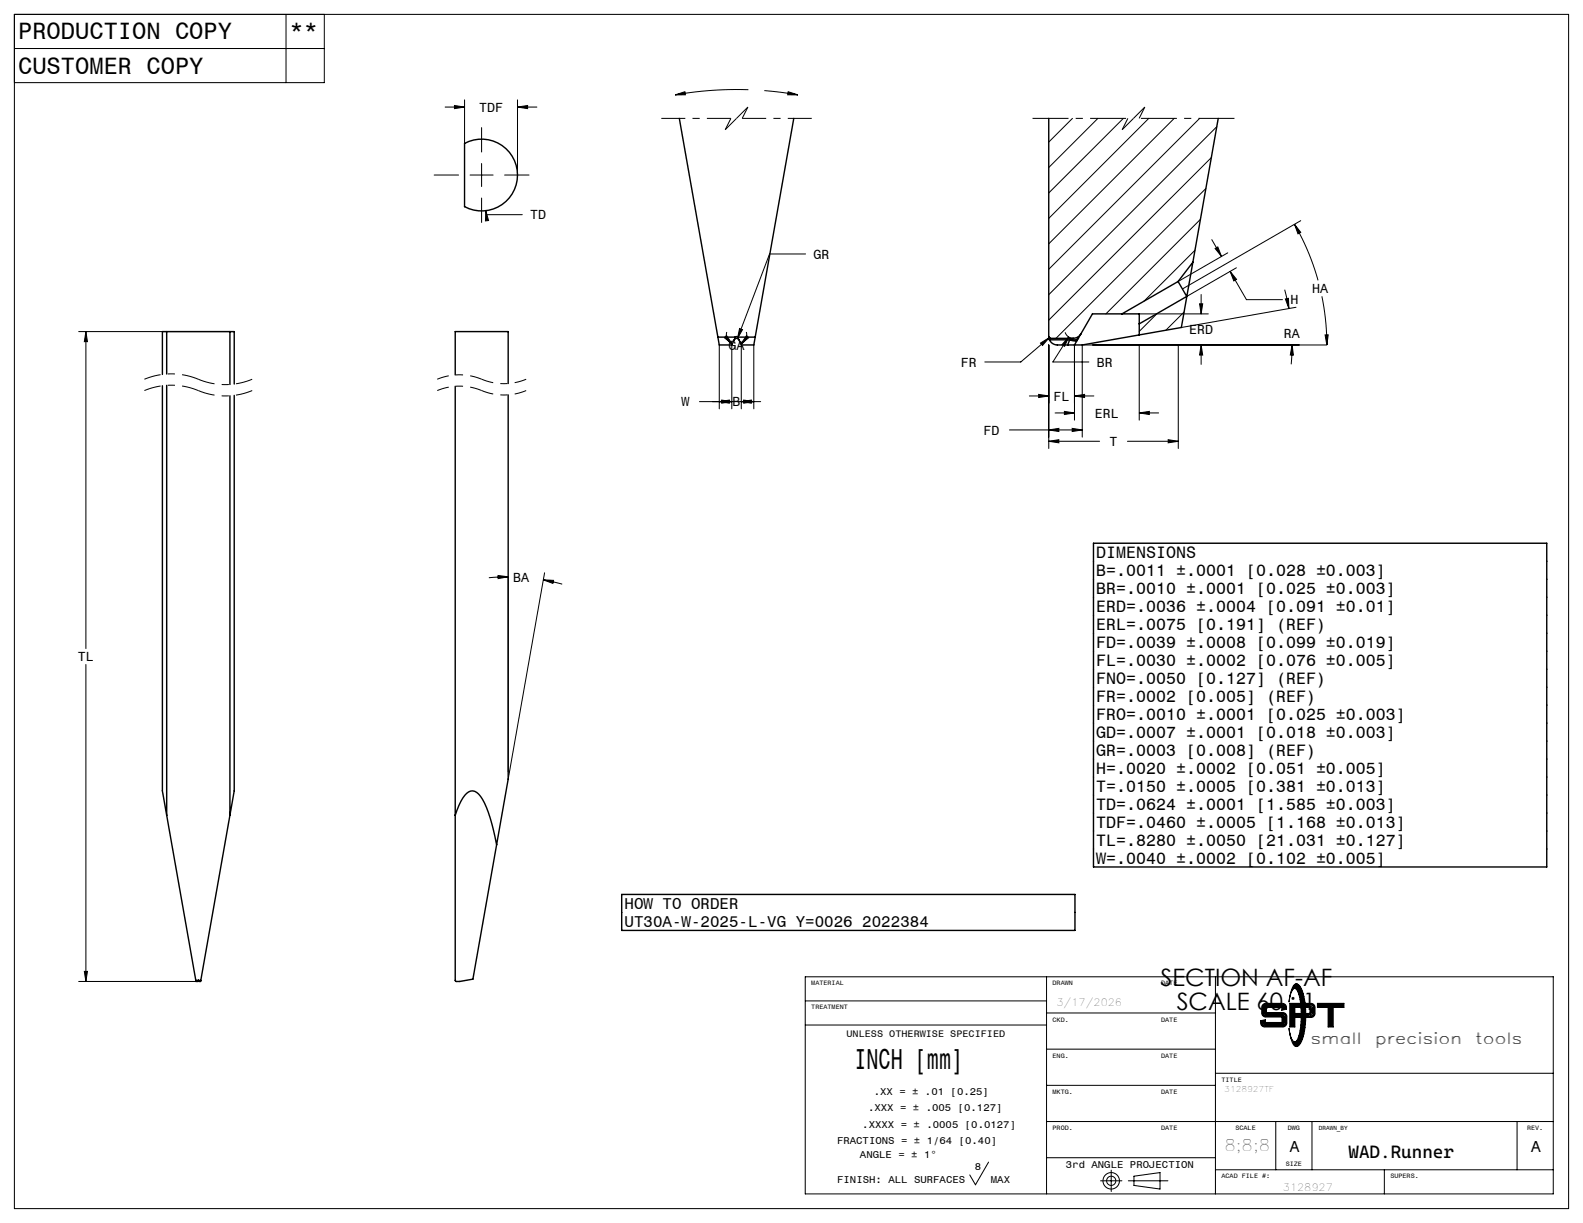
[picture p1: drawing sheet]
<svg xmlns="http://www.w3.org/2000/svg" width="279mm" height="216mm" viewBox="0 0 279 216" stroke-linecap="round" stroke-linejoin="round" font-family="sans-serif">
<g fill="none" stroke="#000" stroke-width=".25">
<path d="M82 25.3a6.3 6.3 0 0 1 9.3 5.6 6.3 6.3 0 0 1-9.3 5.6zM119.9 20.9l6.8 38.6M140.1 20.9l-6.8 38.6M185.1 20.9v38.5M215 20.9l-4.5 25.4M29.4 58.5h-.7v7.6M29.4 58.5v7.5M29.4 58.5h11.2M40.6 58.5h.7v9.3M40.6 58.5v9.4M126.7 59.5l.3 1.4h2.2l.4-1M126.7 59.5h3.1"/>
<path d="M129.8 59.5l-.2 .4a.46 .46 0 0 1 .8 0l-.2-.4M133.3 59.5l-3.3-.1-.2 .1M133.3 59.5l-.3 1.4h-2.2l-.4-1M185.1 59.4l.1 .5 .2-.2M185.1 59.4l.3 .3M185.2 59.9v.1M185.2 60l.4 .5 .7 .4h2.2M185.2 60h3.6M185.4 59.7h4M188.8 60l-.3 .9M188.8 60a1.58 1.58 0 0 0 1.3 .1M189 59.9l-.2 .1"/>
<path d="M189.4 59.7l-.4 .2M190.3 59.7a1.1 1.1 0 0 1-1.3 .2M190.4 59.7l-.8 1.2M190.8 59a1.53 1.53 0 0 1-1.4 .7M198 55.4h-5.2l-2.4 4.3M198 55.4h3.1v1.8M201.1 57.2v1.9M207.9 49.7l1.6 2.6M207.9 49.7l-9.9 5.7M209.5 52.3l-8.4 4.9M209.5 52.3l-1 5.5-17.5 3.1h-1.4M209.5 52.3h.1"/>
<path d="M210.5 46.3l-1 6M210.5 46.3l-2.6 3.4M28.7 68.1v71.5l.7 4.3M29.4 68v75.9M40.6 69.9v74M41.3 69.8v69.8l-.7 4.3M80.3 66.2v-7.7h9.4v9.2M80.3 68.2v104.9l.2 .1 .6 .1 2.4-.4 4.2-23.8M89.7 69.7v67.8l-2 11.6M188.5 60.9h1.1M193 95.9h80v57.1h-80zM29.4 143.9l5.2 29.2"/>
<path d="M40.6 143.9l-5.2 29.2M80.3 143.9l1-2.4a2.66 2.66 0 0 1 2.1-1.9 3.2 3.2 0 0 1 2.1 2.2l1.3 3.6 .9 3.7M109.7 157.9h80v6.3h-80zM34.6 173.1v.2h.3v-.2M34.6 173.1h.4M35 173.1h.1M35 173.1h-.1M35 173.1h.4M35.4 173.1v.2h-.3v-.2"/>
</g>
<g fill="none" stroke="#000" stroke-width=".18">
<path d="M2.5 8.6h54.7M2.5 2.5h274.4v210.9h-274.4zM50.5 2.5v12.1M57.2 2.5v12.1h-54.7M78.6 18.9h3.4M80.2 18.6l1.8 .3-1.8 .3zM82 17.6v7.7M91.3 18.9l1.8-.3v.6zM91.3 17.6v13.3M91.3 18.9h3.5M119.2 16.7l1.7-.5 .1 .5zM132.1 15.8a62.4 62.4 0 0 0-12.9 .9"/>
<path d="M134.9 16l5.9 .7M139.1 16.2l1.7 .5h-1.8zM76.6 30.9h4.3M83 30.9h4M85 22.5v4.3M85 28.9v4M85 35v4.3M85.7 37.2l.1 .7h6.4M85.7 37.2l.5 1.7-.5 .1zM89.1 30.9h4.3M189.3 20.9l-4.2 4.2M193.8 20.9l-8.7 8.7"/>
<path d="M198.3 20.9l-13.2 13.2M202.8 20.9l-17.7 17.7M207.2 20.9l-22.1 22.1M211.7 20.9l-26.6 26.6M211.9 38.7l-16.7 16.7M212.8 33.3l-26.4 26.4M213.8 27.8l-28.7 28.7M214.8 22.4l-29.7 29.6M228.5 39.6l1.1 1.4-.5 .3zM228.5 39.6a42.6 42.6 0 0 1 4.1 9.9M229.6 39l-20.9 12M13.9 58.5h27.4"/>
<path d="M15.2 58.5v56M15.2 58.5l.2 1.8h-.5zM127.8 59.6l.4-.4 1 1.5zM128.3 58.6a1.8 1.8 0 0 0 .9 2.1M130.5 58l.5 .2-.8 1.6zM131.7 58.6a1.8 1.8 0 0 1-.9 2.1M131.8 59.2l.4 .4-1.4 1.1zM142.2 44.8h-6.4l-5.6 15M185.2 59.6l-5 4.3h-6.4M188 58.7a1.52 1.52 0 0 0 1.4 1M188.6 59.5l-.7 1.6-.5-.3zM188.6 59.5l-2.8 4.4h6.4"/>
<path d="M201.1 55.4h12.2M204.2 55.4l-3.1 3.1M209 55.1l-3.2 3.2M210.9 44.2l-9 9M211.7 53.6h.6l-.3 1.8zM212 52v3.4M213.9 42.3l1.7 3M214.5 43.9l.4-.3 .7 1.7zM216.7 44.6l-8.8 5.1M217.1 47.9l2.9 5h6.4M217.1 47.9l1.1 1.4-.4 .3zM218.2 47.3l-8.7 5"/>
<path d="M226.7 51.1l.8 3.4M226.9 52.8l.5-.1 .1 1.8zM228.7 54.2l-20.2 3.6M233.3 52.3a42.6 42.6 0 0 1 .9 8.6M233.9 59.1h.5l-.2 1.8zM123.5 70.9h10.8M127 70.9l1.7-.3v.6zM127 60.9v11.3M127.4 70.6l1.8 .3-1.8 .3zM129.2 60.9v11.3M130.8 70.9l1.8-.3v.6zM130.8 60.9v11.3"/>
<path d="M131.3 70.6l1.7 .3-1.7 .3zM133 60.9v11.3M178.2 75.9h12.8M181.7 69.9h3.4M183.3 69.6l1.8 .3-1.8 .3zM183.6 60.6l1.6-1-1.2 1.4zM185.1 60.9v18.3M185.1 77.9h9M185.1 75.9l1.8-.3v.6zM185.1 77.9l1.8-.3v.6zM186.2 72.9h3.4M187.9 72.6l1.7 .3-1.7 .3z"/>
<path d="M189.2 75.6l1.8 .3-1.8 .3zM189.6 60.9v13.3M189.6 69.9h3.5M189.6 69.9l1.8-.3v.6zM199 77.9h9M201.1 60.9v13.3M201.1 72.9h3.4M201.1 72.9l1.8-.3v.6zM206.2 77.6l1.8 .3-1.8 .3zM208 60.9v18.3M212 60.9v3.4M212 60.9l.3 1.8h-.6z"/>
<path d="M228.1 60.9l.2 1.8h-.6zM228.1 60.9l-.2 3.4M234.2 60.9h-43.2v16.3M15.2 117.3v56M87.9 101.6l1.8 .2-1.8 .3zM89.7 101.8v34.5M89.7 101.8l-3.4 .2M95.9 102.4l1.8 .1-.1 .5zM95.9 102.4l3.3 .7M96.1 101.1l-6.4 36.4M13.9 173.3h21.1M14.9 171.5h.5l-.2 1.8z"/>
<path d="M142.1 172.4h132.1v38.4h-132.1zM142.1 176.7h42.6M184.7 172.4v38.4M184.7 178.8h29.8M214.5 172.4v38.4M222.9 177.3l.5-.2h2.9a.79 .79 0 0 1 .8 1l-.9 .2v-.5h-2.7v.9h2.9a.72 .72 0 0 1 .7 .8v1.1a.72 .72 0 0 1-.7 .7h-3.2a.72 .72 0 0 1-.7-.7v-.4l.8-.2v.5h3v-1h-2.9a.72 .72 0 0 1-.7-.7v-1.1zM223 177.4l.4-.1h2.9a.61 .61 0 0 1 .6 .7l-.5 .2v-.5h-3v1.2h3a.58 .58 0 0 1 .6 .6v1.1a.58 .58 0 0 1-.6 .5h-3.2a.64 .64 0 0 1-.6-.8l.6-.1v.4h3.2v-1.2h-3a.58 .58 0 0 1-.6-.6v-1.1zM223.1 177.6l.3-.2h2.9l.3 .1 .2 .4-.3 .1v-.5h-3.3v1.5l3.4 .1 .2 .4-.1 1.4-.3 .1h-3.2l-.3-.1-.1-.5h.3v.4h3.5v-1.5l-3.4-.1-.2-.4zM223.1 177.8v1.1M223.4 179.1h3M226.6 177.7l.1 .2M226.7 179.4v1.3"/>
<path d="M227.6 177.1h1.9v.7h-1v1.1h1.1v.7h-1.1v1.7h-.9zM227.8 177.3h1.5l.1 .4h-1v1.4h1v.4h-1v1.6h-.6zM227.9 177.4h1.3v.1h-.9v1.7h1v.1h-1v1.7h-.4zM228.1 177.5v3.4M228.4 173.8a.69 .69 0 0 1 1.1 .5 13.7 13.7 0 0 1 0 9.9 .73 .73 0 0 1-.7 .6 .73 .73 0 0 1-.7-.7l-.3-.9-.3-1.6a3 3 0 0 0 1 2.3h.1a3.3 3.3 0 0 0 .9-2.4 12.8 12.8 0 0 0-.6-6.8 .45 .45 0 0 0-.5-.2 .45 .45 0 0 0-.4 .4l-.5 2 .5-2.2zM228.5 174a.51 .51 0 0 1 .6-.1 .51 .51 0 0 1 .3 .4 13.5 13.5 0 0 1 0 9.8l-.3 .4a.47 .47 0 0 1-.5 .1 .47 .47 0 0 1-.3-.4l-.1-.2a.67 .67 0 0 0 1-.6 14.4 14.4 0 0 0-.1-8.6 .6 .6 0 0 0-.9-.4zM228.6 174.1a1.91 1.91 0 0 1 1.1 1.8 15 15 0 0 1-.3 7.7l-.4 .5-.4 .2M228.8 174l-.3 .2a1.65 1.65 0 0 1 1.1 1.6 14.2 14.2 0 0 1-.4 7.9l-.3 .4-.4 .1 .3 .3M228.8 174h.1M228.8 174l.4 .2a8.5 8.5 0 0 1 1 5 8.5 8.5 0 0 1-1 5l-.4 .3M230.4 177.1h1a.72 .72 0 0 1 .7 .7v1.1a.72 .72 0 0 1-.7 .7h-.8v-.7l.5-.1 .1-.7-.2-.2-.5-.1zM230.6 177.3h.8a.58 .58 0 0 1 .6 .5v1.1a.58 .58 0 0 1-.6 .6h-.7v-.4l.4-.1 .2-.2v-.7l-.1-.4h-.6z"/>
<path d="M230.8 177.4h.7l.3 .4v1.3l-.3 .2h-.6v-.1l.3-.1 .3-.2v-1a.58 .58 0 0 0-.7-.4zM231.4 177.6l.3 .2v1.2l-.3 .2M232.5 177.1h4.7v.7h-1.9v3.5h-.9v-3.5h-1.9zM232.7 177.3h4.4v.4h-1.9v3.4h-.6v-3.4h-1.9zM232.8 177.4h4.1v.1h-1.9v3.5h-.3v-3.5h-1.9zM234.9 177.6v3.3M142.1 181h42.6M184.7 191.6h29.8M184.7 198h89.5M184.7 185.2h29.8M214.5 189.5h59.7M222.9 180.5v.2"/>
<path d="M223.2 180.9h3.2M225.2 198v8.5M228.8 184.5h.1M231.6 198v8.5M267.8 198v8.5M174.5 205.2l-2.3 4-1-1.8M184.7 204.4h29.8M194.2 208.5h3.8M196.1 206.6v3.7M199.2 208.5h6.9M200.1 207.6l4.6-.6v2.9l-4.6-.6zM214.5 206.5h59.7"/>
<path d="M244.3 206.5v4.3"/>
<circle cx="196.1" cy="208.5" r=".81"/>
<circle cx="196.1" cy="208.5" r="1.45"/>
</g>
<path d="M85 68.9a10.2 10.2 0 0 0-7.8 0M85 66.9a10.2 10.2 0 0 0-7.8 0M92.9 68.9a10.2 10.2 0 0 1-7.9 0M92.9 66.9a10.2 10.2 0 0 1-7.9 0" fill="none" stroke="#000" stroke-width=".18" stroke-dasharray="6.3 1.3 1.3 1.3" stroke-dashoffset="4.2" stroke-linecap="butt"/>
<path d="M35 68.9a12.4 12.4 0 0 0-9.5 0M35 66.9a12.4 12.4 0 0 0-9.5 0M44.5 68.9a12.4 12.4 0 0 1-9.5 0M44.5 66.9a12.4 12.4 0 0 1-9.5 0" fill="none" stroke="#000" stroke-width=".18" stroke-dasharray="6.3 1.3 1.3 1.3" stroke-dashoffset="3.4" stroke-linecap="butt"/>
<path d="M129 20.9h-12.3M143.3 20.9h-12.3" fill="none" stroke="#000" stroke-width=".18" stroke-dasharray="6.3 1.3 1.3 1.3" stroke-dashoffset="2.1" stroke-linecap="butt"/>
<path d="M132 18.9l-2 2M202.1 18.9l-2 2M128 22.9l1-2M130 20.9l-2 2M131 20.9l1-2M198.1 22.9l1-2M200.1 20.9l-2 2M201.1 20.9l1-2" fill="none" stroke="#000" stroke-width=".18" stroke-dasharray="6.3 1.3 1.3 1.3" stroke-linecap="butt"/>
<path d="M199.1 20.9h-17.2M218.2 20.9h-17.1" fill="none" stroke="#000" stroke-width=".18" stroke-dasharray="6.3 1.3 1.3 1.3" stroke-dashoffset="-.3" stroke-linecap="butt"/>
<path d="M95.9 102.4l1.8 .1-.1 .5zM87.9 101.6l1.8 .2-1.8 .3zM15.2 58.5l.2 1.8h-.5zM14.9 171.5h.5l-.2 1.8zM85.7 37.2v1.8l.5-.1zM91.3 18.9l1.8-.3v.6zM80.2 18.6l1.8 .3-1.8 .3zM131.3 70.6l1.7 .3-1.7 .3zM127 70.9l1.7-.3v.6zM119.2 16.7h1.8l-.1-.5zM139.1 16.2l-.1 .5h1.8zM130.5 58l-.3 1.8 .8-1.6zM130.8 70.9l1.8-.3v.6zM127.4 70.6l1.8 .3-1.8 .3zM131.8 59.2l-1 1.5 1.4-1.1zM127.8 59.6l1.4 1.1-1-1.5zM185.1 75.9l1.8-.3v.6zM189.2 75.6l1.8 .3-1.8 .3zM228.1 60.9l.2 1.8h-.6zM226.9 52.8l.5-.1 .1 1.8zM206.2 77.6l1.8 .3-1.8 .3zM185.1 77.9l1.8-.3v.6zM211.7 53.6h.6l-.3 1.8zM212 60.9l.3 1.8h-.6zM201.1 72.9l1.8-.3v.6zM187.9 72.6l1.7 .3-1.7 .3zM189.6 69.9l1.8-.3v.6zM183.3 69.6l1.8 .3-1.8 .3zM214.5 43.9l.4-.3 .7 1.7zM217.1 47.9l1.1 1.4-.4 .3zM233.9 59.1h.5l-.2 1.8zM228.5 39.6l1.1 1.4-.5 .3zM188.6 59.5l-1.2 1.3 .5 .3zM183.6 60.6l.4 .4 1.2-1.4z" fill="#000"/>
<text font-size="5.1" x="150.8" y="188.8">INCH [mm]</text>
<g font-size="4.2">
<text x="3.2" y="6.8">PRODUCTION COPY</text>
<text x="51.1" y="6.8">**</text>
<text x="3.2" y="13">CUSTOMER COPY</text>
<text x="204.8" y="174.1">SECTION AF-AF</text>
<text x="207.7" y="178.2">SCALE 60 : 1</text>
</g>
<text font-size="3.2" x="238" y="204.5">WAD.Runner</text>
<g font-size="2.9">
<text x="193.5" y="98.6">DIMENSIONS</text>
<text x="193.5" y="101.7">B=.0011 ±.0001 [0.028 ±0.003]</text>
<text x="193.5" y="104.9">BR=.0010 ±.0001 [0.025 ±0.003]</text>
<text x="193.5" y="108.1">ERD=.0036 ±.0004 [0.091 ±0.01]</text>
<text x="193.5" y="111.3">ERL=.0075 [0.191] (REF)</text>
<text x="193.5" y="114.4">FD=.0039 ±.0008 [0.099 ±0.019]</text>
<text x="193.5" y="117.6">FL=.0030 ±.0002 [0.076 ±0.005]</text>
<text x="193.5" y="120.8">FNO=.0050 [0.127] (REF)</text>
<text x="193.5" y="124">FR=.0002 [0.005] (REF)</text>
<text x="193.5" y="127.1">FRO=.0010 ±.0001 [0.025 ±0.003]</text>
<text x="193.5" y="130.3">GD=.0007 ±.0001 [0.018 ±0.003]</text>
<text x="193.5" y="133.5">GR=.0003 [0.008] (REF)</text>
<text x="193.5" y="136.6">H=.0020 ±.0002 [0.051 ±0.005]</text>
<text x="193.5" y="139.8">T=.0150 ±.0005 [0.381 ±0.013]</text>
<text x="193.5" y="143">TD=.0624 ±.0001 [1.585 ±0.003]</text>
<text x="193.5" y="146.2">TDF=.0460 ±.0005 [1.168 ±0.013]</text>
<text x="193.5" y="149.3">TL=.8280 ±.0050 [21.031 ±0.127]</text>
<text x="193.5" y="152.5">W=.0040 ±.0002 [0.102 ±0.005]</text>
</g>
<g font-size="2.8">
<text x="110.2" y="160.5">HOW TO ORDER</text>
<text x="110.2" y="163.7">UT30A-W-2025-L-VG Y=0026 2022384</text>
<text x="231.4" y="184.3">small</text>
<text x="242.8" y="184.3">precision</text>
<text x="260.5" y="184.3">tools</text>
<text x="216.1" y="203.3">8;8;8</text>
<text x="227.7" y="203.3">A</text>
<text x="270.3" y="203.3">A</text>
</g>
<g font-size="2.3">
<text x="84.6" y="19.7">TDF</text>
<text x="93.6" y="38.7">TD</text>
<text x="143.6" y="45.7">GR</text>
<text x="227.8" y="53.7">H</text>
<text x="231.6" y="51.7">HA</text>
<text x="209.9" y="59">ERD</text>
<text x="226.6" y="59.7">RA</text>
<text x="128.6" y="61.7">GA</text>
<text x="169.6" y="64.7">FR</text>
<text x="193.6" y="64.7">BR</text>
<text x="120.3" y="71.7">W</text>
<text x="129.3" y="71.7">B</text>
<text x="186" y="70.7">FL</text>
<text x="173.6" y="76.7">FD</text>
<text x="193.3" y="73.7">ERL</text>
<text x="195.8" y="78.7">T</text>
<text x="90.6" y="102.7">BA</text>
<text x="13.7" y="116.7">TL</text>
</g>
<g font-size="1.8">
<text x="186.5" y="177.6">3/17/2026</text>
<text x="153.2" y="196.2">.XXX = ± .005 [0.127]</text>
<text x="154.2" y="193.3">.XX = ± .01 [0.25]</text>
<text x="147.7" y="201.9">FRACTIONS = ± 1/64 [0.40]</text>
<text x="152.2" y="199">.XXXX = ± .0005 [0.0127]</text>
<text x="147.8" y="208.8">FINISH: ALL SURFACES</text>
<text x="151.8" y="204.5">ANGLE = ± 1°</text>
<text x="172.1" y="206.5">8</text>
<text x="174.9" y="208.8">MAX</text>
<text x="188.1" y="206.2">3rd ANGLE PROJECTION</text>
<text x="226.4" y="210.2">3128927</text>
</g>
<text font-size="1.7" x="149.4" y="183">UNLESS OTHERWISE SPECIFIED</text>
<text font-size="1.4" x="216.1" y="192.8">3128927TF</text>
<g font-size="1.1">
<text x="143.2" y="173.9">MATERIAL</text>
<text x="185.8" y="173.9">DRAWN</text>
<text x="204.9" y="173.9">DATE</text>
<text x="143.2" y="178.2">TREATMENT</text>
<text x="185.8" y="180.3">CKD.</text>
<text x="204.9" y="180.3">DATE</text>
<text x="185.8" y="186.7">ENG.</text>
<text x="204.9" y="186.7">DATE</text>
<text x="215.6" y="191">TITLE</text>
<text x="185.8" y="193.1">MKTG.</text>
<text x="204.9" y="193.1">DATE</text>
<text x="185.8" y="199.5">PROD.</text>
<text x="204.9" y="199.5">DATE</text>
<text x="218.1" y="199.5">SCALE</text>
<text x="227.3" y="199.5">DWG</text>
<text x="232.8" y="199.5">DRAWN_BY</text>
<text x="269.5" y="199.5">REV.</text>
<text x="215.6" y="208">ACAD FILE #:</text>
<text x="226.9" y="205.9">SIZE</text>
<text x="245.4" y="208">SUPERS.</text>
</g>
</svg>
